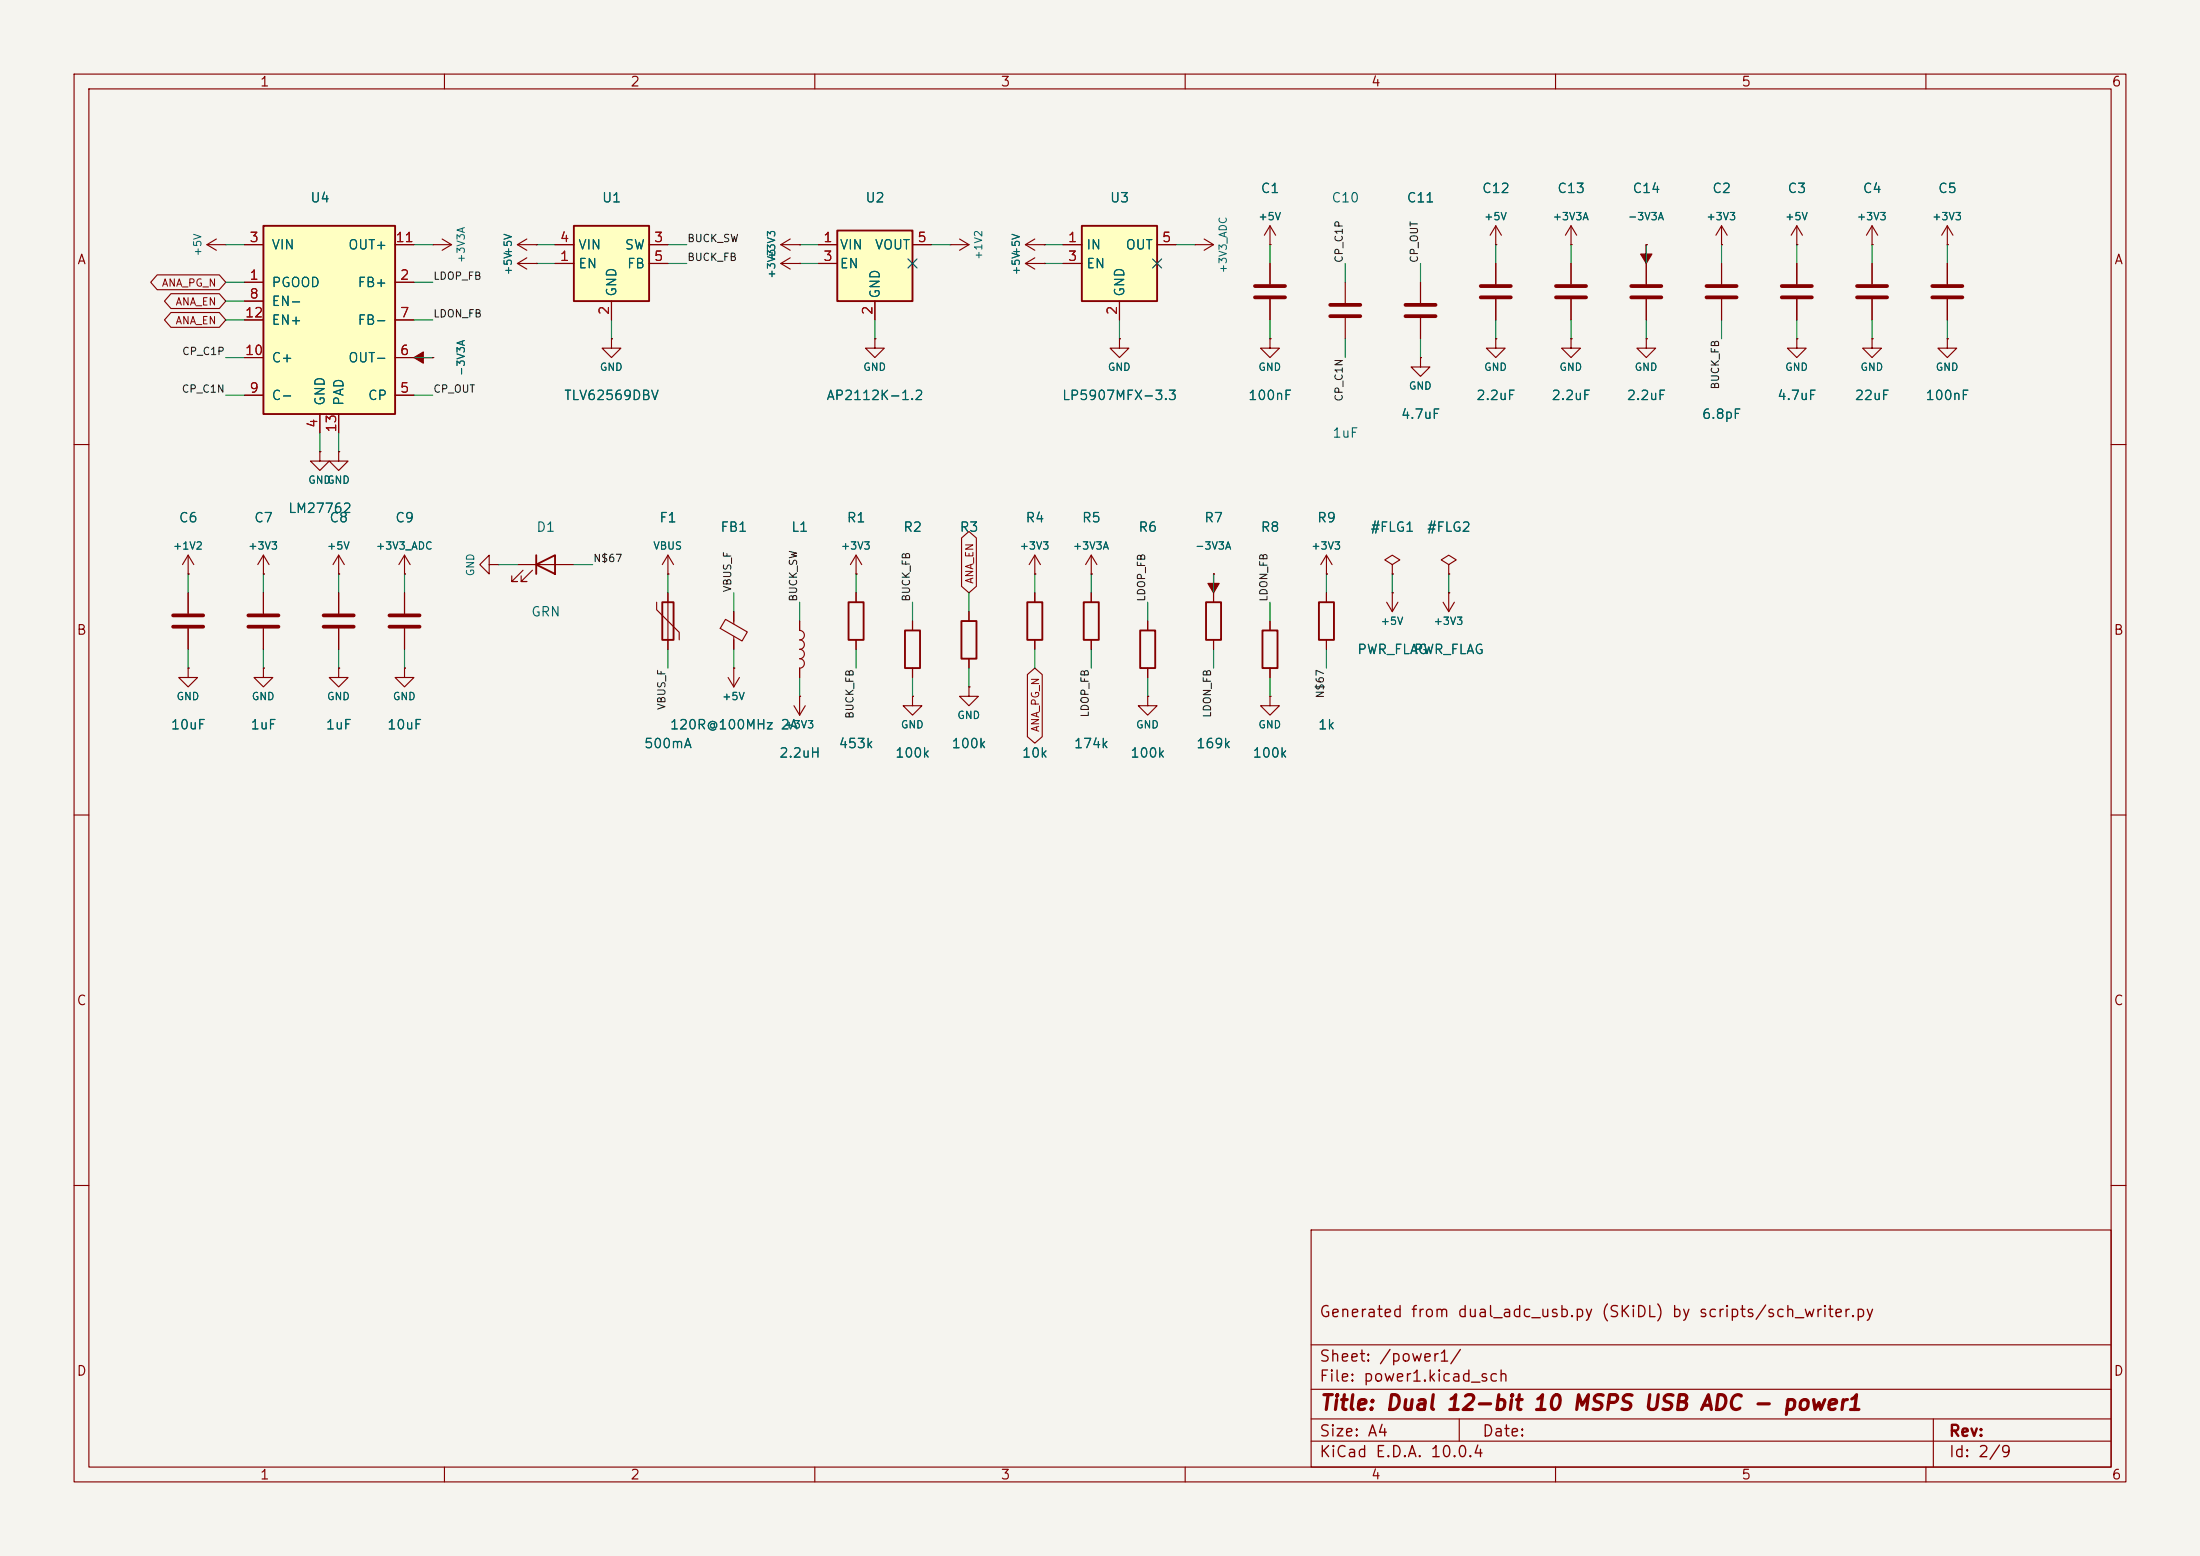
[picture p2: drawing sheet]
<svg xmlns="http://www.w3.org/2000/svg" width="297mm" height="210mm" viewBox="0 0 297 210" stroke-linecap="round" stroke-linejoin="round" font-family="sans-serif">
<path d="M0 0h297v210h-297z" fill="#f5f4ef" stroke="#f5f4ef" stroke-width=".14"/>
<g fill="none" stroke="#840000" stroke-width=".15">
<path d="M10 10h277v190h-277zM12 12h273v186h-273zM60 10v2M110 10v2M160 10v2M210 10v2M260 10v2M128.3 33h.1M128.3 33h2.5M129.5 32.3l1.3 .7M130.8 33l-1.3 .8M138.4 33h2.6"/>
<path d="M138.4 35.6l1.3 .7M138.4 35.6h2.6M138.4 33l1.3 .8M139.7 34.8l-1.3 .8M139.7 32.3l-1.3 .7M141 35.6h.1M141 33h.1M252.7 35.6v2.8M262.9 35.6v2.8M118.1 45.7v1.3h1.3l-1.3 1.3-1.3-1.3h1.3M118.1 45.7h.1M252.7 45.7v1.3h1.3l-1.3 1.3-1.2-1.3h1.2"/>
<path d="M252.7 45.7h.1M252.7 40.4v2.8M262.9 45.7v1.3h1.3l-1.3 1.3-1.3-1.3h1.3M262.9 45.7h.1M262.9 40.4v2.8M10 60h2M66 76.2v-1.3l-1.2 1.3 1.2 1.3v-1.3h1.3M67.3 76.2h.1M69.8 76.2h7.7M70.6 77l-1.5 1.5h.7h-.7v-.8M71.9 77l-1.5 1.5h.7h-.7v-.8M90.2 77.5h.1"/>
<path d="M90.2 74.9l-.8 1.3M90.2 74.9l.7 1.3M90.2 74.9v2.6M285 60h2M97.9 83.6l3 1.7-.7 1.2-3-1.7zM99.1 82.6v1.6M99.1 85.9v1.7M107.9 83.8v1.3a.64 .64 0 0 1 .7 .6 .64 .64 0 0 1-.7 .7 .64 .64 0 0 1 .7 .6 .64 .64 0 0 1-.7 .6M107.9 87.6a.64 .64 0 0 1 .7 .7 .64 .64 0 0 1-.7 .6 .64 .64 0 0 1 .7 .6 .64 .64 0 0 1-.7 .7v1.2M10 110h2M285 110h2M10 160h2"/>
<path d="M177 166h108v32h-108zM285 160h2M60 198v2M110 198v2M160 198v2M177 194.5h108M177 191.5h108M177 187.5h108M177 181.5h108M197 191.5v3M210 198v2M260 198v2"/>
<path d="M261 191.5v6.5"/>
</g>
<path d="M250.7 38.6h4.1M260.9 38.6h4M250.7 40.1h4.1M260.9 40.1h4" fill="none" stroke="#840000" stroke-width=".51"/>
<path d="M72.4 76.2l2.5-1.3v2.6zM72.4 74.9v2.6" fill="none" stroke="#840000" stroke-width=".25"/>
<path d="M146 30.5h10.2v10.1h-10.2z" fill="#ffffc2"/>
<path d="M146 30.5h10.2v10.1h-10.2zM89.4 81.3h1.5v5.1h-1.5z" fill="none" stroke="#840000" stroke-width=".25"/>
<path d="M143.5 33h2.5M143.5 35.6h2.5M156.2 33h2.5M151.1 40.6v2.6M88.6 81.3v1l3.1 3v1.1M90.2 80v7.6" fill="none" stroke="#840000" stroke-width=".15"/>
<path d="M113 31.1h10.2v9.5h-10.2z" fill="#ffffc2"/>
<path d="M113 31.1h10.2v9.5h-10.2zM114.6 81.3h2v5.1h-2zM122.2 85.1h2v5.1h-2zM129.8 83.8h2v5.1h-2z" fill="none" stroke="#840000" stroke-width=".25"/>
<g fill="none" stroke="#840000" stroke-width=".15">
<path d="M69.8 33h2.6M69.8 33l1.3 .8M71.1 32.3l-1.3 .7M72.4 33h.1M105.4 33h2.5M105.4 35.6h2.5M105.4 35.6l1.3 .7M105.4 33l1.3 .8M106.7 34.8l-1.3 .8M106.7 32.3l-1.3 .7M107.9 35.6h.1M107.9 33h.1"/>
<path d="M110.5 33h2.5M110.5 35.6h2.5M123.2 33h2.5M161.3 33h.1M161.3 33h2.5M162.6 32.3l1.2 .7M163.8 33l-1.2 .8M171.4 35.6v2.8M181.6 38.1v2.8M191.8 38.1v2.8M222.2 33h.1M222.2 35.6v2.8"/>
<path d="M232.4 33h.1M232.4 30.5v2.5M232.4 35.6v2.8M232.4 30.5l-.8 1.3M232.4 30.5l.8 1.3M242.6 33h.1M242.6 30.5l-.8 1.3M242.6 30.5l.7 1.3M242.6 30.5v2.5M242.6 35.6v2.8M252.7 33h.1M252.7 30.5l-.7 1.3"/>
<path d="M252.7 30.5l.8 1.3M252.7 30.5v2.5M82.5 45.7v1.3h1.3l-1.3 1.3-1.2-1.3h1.2M82.5 45.7h.1M118.1 40.6v2.6M171.4 40.4v2.8M181.6 42.9v2.8M191.8 48.3v1.2h1.2l-1.2 1.3-1.3-1.3h1.3M191.8 48.3h.1M191.8 42.9v2.8M222.2 40.4v2.8M232.4 40.4v2.8"/>
<path d="M242.6 45.7v1.3h1.2l-1.2 1.3-1.3-1.3h1.3M242.6 45.7h.1M242.6 40.4v2.8M115.6 80v1.3M115.6 86.4v1.2M123.2 94v1.3h1.3l-1.3 1.2-1.3-1.2h1.3M123.2 94h.1M123.2 83.8v1.3M123.2 90.2v1.2M130.8 92.7v1.3h1.3l-1.3 1.3-1.3-1.3h1.3M130.8 92.7h.1M130.8 82.6v1.2"/>
<path d="M130.8 88.9v1.3"/>
</g>
<path d="M169.4 38.6h4.1M220.2 38.6h4.1M230.4 38.6h4M240.5 38.6h4.1M169.4 40.1h4.1M179.6 41.1h4M179.6 42.7h4M189.7 41.1h4.1M189.7 42.7h4.1M220.2 40.1h4.1M230.4 40.1h4M240.5 40.1h4.1" fill="none" stroke="#840000" stroke-width=".51"/>
<path d="M222.2 33v1.3h.8l-.8 1.3-.7-1.3h.7z" fill="#840000" stroke="#840000" stroke-width=".15"/>
<path d="M77.5 30.5h10.1v10.1h-10.1z" fill="#ffffc2"/>
<path d="M77.5 30.5h10.1v10.1h-10.1zM138.7 81.3h2v5.1h-2zM146.3 81.3h2v5.1h-2zM153.9 85.1h2.1v5.1h-2.1z" fill="none" stroke="#840000" stroke-width=".25"/>
<g fill="none" stroke="#840000" stroke-width=".15">
<path d="M58.4 33h.1M58.4 33h2.6M59.7 32.3l1.3 .7M61 33l-1.3 .8M69.8 35.6h2.6M69.8 35.6l1.3 .7M71.1 34.8l-1.3 .8M72.4 35.6h.1M74.9 35.6h2.6M74.9 33h2.6M87.6 35.6h2.6M87.6 33h2.6"/>
<path d="M171.4 33h.1M171.4 30.5l-.7 1.3M171.4 30.5l.8 1.3M171.4 30.5v2.5M201.9 33h.1M201.9 30.5l-.7 1.3M201.9 30.5l.8 1.3M201.9 30.5v2.5M201.9 35.6v2.8M212.1 33h.1M212.1 30.5l-.8 1.3M212.1 30.5l.8 1.3"/>
<path d="M212.1 30.5v2.5M212.1 35.6v2.8M262.9 33h.1M262.9 30.5l-.8 1.3M262.9 30.5l.8 1.3M262.9 30.5v2.5M58.4 48.3h.1M82.5 40.6v2.6M151.1 45.7v1.3h1.3l-1.3 1.3-1.2-1.3h1.2M151.1 45.7h.1M171.4 45.7v1.3h1.3l-1.3 1.3-1.2-1.3h1.2M171.4 45.7h.1"/>
<path d="M201.9 45.7v1.3h1.3l-1.3 1.3-1.2-1.3h1.2M201.9 45.7h.1M201.9 40.4v2.8M212.1 45.7v1.3h1.3l-1.3 1.3-1.3-1.3h1.3M212.1 45.7h.1M212.1 40.4v2.8M222.2 45.7v1.3h1.3l-1.3 1.3-1.2-1.3h1.2M222.2 45.7h.1M25.4 77.5h.1M25.4 74.9l-.8 1.3M25.4 74.9l.8 1.3M25.4 74.9v2.6"/>
<path d="M35.6 77.5h.1M35.6 74.9l-.8 1.3M35.6 74.9l.7 1.3M35.6 74.9v2.6M43.2 61v1.2h1.2l-1.2 1.3-1.3-1.3h1.3M43.2 61h.1M139.7 77.5h.1M139.7 74.9l-.8 1.3M139.7 74.9l.8 1.3M139.7 74.9v2.6M147.3 77.5h.1M147.3 74.9l-.7 1.3"/>
<path d="M147.3 74.9l.8 1.3M147.3 74.9v2.6M25.4 90.2v1.2h1.3l-1.3 1.3-1.3-1.3h1.3M25.4 90.2h.1M35.6 80v2.8M35.6 84.8v2.8M139.7 80v1.3M139.7 86.4v1.2M147.3 80v1.3M147.3 86.4v1.2M154.9 83.8v1.3M154.9 90.2v1.2"/>
</g>
<path d="M199.9 38.6h4.1M210.1 38.6h4M199.9 40.1h4.1M210.1 40.1h4M33.5 83.1h4.1M33.5 84.6h4.1" fill="none" stroke="#840000" stroke-width=".51"/>
<path d="M55.9 48.3l1.2-.8v.8h1.3h-1.3v.7z" fill="#840000" stroke="#840000" stroke-width=".15"/>
<path d="M35.6 30.5h17.7v25.4h-17.7z" fill="#ffffc2"/>
<path d="M35.6 30.5h17.7v25.4h-17.7zM162.8 81.3h2v5.1h-2zM170.4 85.1h2.1v5.1h-2.1zM178.1 81.3h2v5.1h-2z" fill="none" stroke="#840000" stroke-width=".25"/>
<g fill="none" stroke="#840000" stroke-width=".15">
<path d="M21.2 37.1h8.4l.9 1-.9 1h-8.4l-.9-1zM23.1 39.6h6.5l.9 1-.9 1h-6.5l-.9-1zM27.9 33h2.6M27.9 33l1.3 .8M29.2 32.3l-1.3 .7M30.5 33h.1M33 38.1h2.6M33 33h2.6M53.3 38.1h2.6M53.3 33h2.6M72.4 35.6h.1M72.4 33h.1"/>
<path d="M74.9 33h2.6M74.9 35.6h2.6M87.6 33h2.6M87.6 35.6h2.6M107.9 33h.1M107.9 35.6h.1M110.5 33h2.5M110.5 35.6h2.5M123.2 33h2.5M141 35.6h.1M141 33h.1M143.5 33h2.5"/>
<path d="M143.5 35.6h2.5M156.2 33h2.5M171.4 33h.1M171.4 35.6v2.8M191.8 38.1v2.8M201.9 33h.1M201.9 35.6v2.8M212.1 33h.1M212.1 35.6v2.8M222.2 33h.1M222.2 35.6v2.8M232.4 33h.1"/>
<path d="M232.4 35.6v2.8M242.6 33h.1M242.6 35.6v2.8M252.7 33h.1M252.7 35.6v2.8M262.9 33h.1M262.9 35.6v2.8M23.1 42.2h6.5l.9 1-.9 1h-6.5l-.9-1zM33 53.3h2.6M33 48.3h2.6M33 43.2h2.6M33 40.6h2.6"/>
<path d="M43.2 55.9v2.5M45.7 55.9v2.5M53.3 53.3h2.6M53.3 48.3h2.6M53.3 43.2h2.6M58.4 48.3h.1M82.5 45.7h.1M82.5 40.6v2.6M118.1 45.7h.1M118.1 40.6v2.6M151.1 45.7h.1M151.1 40.6v2.6"/>
<path d="M171.4 45.7h.1M171.4 40.4v2.8M191.8 48.3h.1M191.8 42.9v2.8M201.9 45.7h.1M201.9 40.4v2.8M212.1 45.7h.1M212.1 40.4v2.8M222.2 45.7h.1M222.2 40.4v2.8M232.4 40.4v2.8M242.6 45.7h.1"/>
<path d="M242.6 40.4v2.8M252.7 45.7h.1M252.7 40.4v2.8M262.9 45.7h.1M262.9 40.4v2.8M25.4 77.5h.1M35.6 77.5h.1M43.2 61h.1M45.7 61v1.2h1.3l-1.3 1.3-1.3-1.3h1.3M45.7 61h.1M45.7 77.5h.1M45.7 74.9v2.6"/>
<path d="M45.7 74.9l-.7 1.3M45.7 74.9l.8 1.3M54.6 77.5h.1M54.6 74.9l-.8 1.3M54.6 74.9l.8 1.3M54.6 74.9v2.6M90.2 77.5h.1M115.6 77.5h.1M115.6 74.9l-.8 1.3M115.6 74.9l.7 1.3M115.6 74.9v2.6M129.8 72.6l1-.9 1 .9v6.5l-1 .9-1-.9z"/>
<path d="M139.7 77.5h.1M147.3 77.5h.1M163.8 77.5h.1M179.1 77.5h.1M179.1 74.9v2.6M179.1 74.9l-.8 1.3M179.1 74.9l.7 1.3M188 76.2l1-.6-1-.7-1.1 .7 1.1 .6v1.3M188 77.5h.1M195.6 76.2l1-.6-1-.7-1 .7 1 .6v1.3M195.6 77.5h.1M25.4 90.2h.1"/>
<path d="M25.4 80v2.8M25.4 84.8v2.8M35.6 90.2v1.2h1.2l-1.2 1.3-1.3-1.3h1.3M35.6 90.2h.1M35.6 80v2.8M35.6 84.8v2.8M45.7 90.2v1.2h1.3l-1.3 1.3-1.3-1.3h1.3M45.7 90.2h.1M45.7 80v2.8M45.7 84.8v2.8M54.6 90.2v1.2h1.3l-1.3 1.3-1.3-1.3h1.3M54.6 90.2h.1"/>
<path d="M54.6 80v2.8M54.6 84.8v2.8M90.2 80v1.3M90.2 86.4v1.2M98.3 91.4l.8 1.3M99.1 90.2h.1M99.1 82.6v1.2M99.1 86.4v1.2M99.1 90.2v2.5M99.8 91.4l-.7 1.3M107.2 95.3l.7 1.2M107.9 94h.1"/>
<path d="M107.9 83.8v1.3M107.9 90.2v1.2M107.9 94v2.5M108.7 95.3l-.8 1.2M115.6 80v1.3M115.6 86.4v1.2M123.2 94h.1M123.2 83.8v1.3M123.2 90.2v1.2M130.8 92.7h.1M130.8 82.6v1.2M130.8 88.9v1.3"/>
<path d="M138.7 91l1-.8 1 .8v8.4l-1 .9-1-.9zM139.7 80v1.3M139.7 86.4v1.2M147.3 80v1.3M147.3 86.4v1.2M154.9 94v1.3h1.3l-1.3 1.2-1.2-1.2h1.2M154.9 94h.1M154.9 83.8v1.3M154.9 90.2v1.2M163.8 80v1.3M163.8 86.4v1.2M171.4 94v1.3h1.3l-1.3 1.2-1.2-1.2h1.2"/>
<path d="M171.4 94h.1M171.4 83.8v1.3M171.4 90.2v1.2M179.1 80v1.3M179.1 86.4v1.2M187.2 81.3l.8 1.3M188 80h.1M188 80v2.6M188.7 81.3l-.7 1.3M194.8 81.3l.8 1.3M195.6 80h.1M195.6 80v2.6"/>
<path d="M196.3 81.3l-.7 1.3"/>
</g>
<path d="M163.8 77.5v1.2h.8l-.8 1.3-.7-1.3h.7z" fill="#840000" stroke="#840000" stroke-width=".15"/>
<path d="M23.4 83.1h4M23.4 84.6h4M43.7 83.1h4.1M43.7 84.6h4.1M52.6 83.1h4M52.6 84.6h4" fill="none" stroke="#840000" stroke-width=".51"/>
<g fill="none" stroke="#009600" stroke-width=".15">
<path d="M30.5 38.1h2.5M30.5 33h2.5M55.9 38.1h2.5M55.9 33h2.5M72.4 35.6h2.5M72.4 33h2.5M90.2 35.6h2.5M90.2 33h2.5M107.9 35.6h2.6M107.9 33h2.6M125.7 33h2.6M141 35.6h2.5"/>
<path d="M141 33h2.5M158.7 33h2.6M171.4 33v2.6M181.6 35.6v2.5M191.8 35.6v2.5M201.9 33v2.6M212.1 33v2.6M222.2 33v2.6M232.4 33v2.6M242.6 33v2.6M252.7 33v2.6M262.9 33v2.6"/>
<path d="M30.5 43.2h2.5M30.5 40.6h2.5M30.5 53.3h2.5M30.5 48.3h2.5M43.2 58.4v2.6M45.7 58.4v2.6M55.9 43.2h2.5M55.9 53.3h2.5M55.9 48.3h2.5M82.5 43.2v2.5M118.1 43.2v2.5M151.1 43.2v2.5"/>
<path d="M171.4 43.2v2.5M181.6 45.7v2.6M191.8 45.7v2.6M201.9 43.2v2.5M212.1 43.2v2.5M222.2 43.2v2.5M232.4 43.2v2.5M242.6 43.2v2.5M252.7 43.2v2.5M262.9 43.2v2.5M25.4 77.5v2.5M35.6 77.5v2.5"/>
<path d="M45.7 77.5v2.5M54.6 77.5v2.5M67.3 76.2h2.5M77.5 76.2h2.5M90.2 77.5v2.5M115.6 77.5v2.5M139.7 77.5v2.5M147.3 77.5v2.5M163.8 77.5v2.5M179.1 77.5v2.5M188 77.5v2.5M195.6 77.5v2.5"/>
<path d="M25.4 87.6v2.6M35.6 87.6v2.6M45.7 87.6v2.6M54.6 87.6v2.6M90.2 87.6v2.6M99.1 80v2.6M99.1 87.6v2.6M107.9 81.3v2.5M107.9 91.4v2.6M115.6 87.6v2.6M123.2 81.3v2.5M123.2 91.4v2.6"/>
<path d="M130.8 80v2.6M130.8 90.2v2.5M139.7 87.6v2.6M147.3 87.6v2.6M154.9 81.3v2.5M154.9 91.4v2.6M163.8 87.6v2.6M171.4 81.3v2.5M171.4 91.4v2.6M179.1 87.6v2.6"/>
</g>
<path d="M122.6 35l1.2 1.2M123.8 35l-1.2 1.2M155.6 35l1.2 1.2M156.8 35l-1.2 1.2" fill="none" stroke="#000084" stroke-width=".15"/>
<text font-size="2" fill="#840000" x="178" y="190.8">Title: Dual 12-bit 10 MSPS USB ADC - power1</text>
<g font-size="1.5" fill="#840000">
<text x="178" y="178.2">Generated from dual_adc_usb.py (SKiDL) by scripts/sch_writer.py</text>
<text x="178" y="184.2">Sheet: /power1/</text>
<text x="178" y="186.9">File: power1.kicad_sch</text>
<text x="178" y="197.1">KiCad E.D.A. 10.0.4</text>
<text x="178" y="194.3">Size: A4</text>
<text x="200" y="194.3">Date:</text>
<text x="263" y="194.3">Rev:</text>
<text x="263" y="197.1">Id: 2/9</text>
</g>
<g font-size="1.3" fill="#840000">
<text x="35" y="12">1</text>
<text x="85" y="12">2</text>
<text x="135" y="12">3</text>
<text x="185" y="12">4</text>
<text x="235" y="12">5</text>
<text x="285" y="12">6</text>
<text x="10.3" y="36">A</text>
<text x="285.3" y="36">A</text>
<text x="10.3" y="86">B</text>
<text x="285.3" y="86">B</text>
<text x="10.3" y="136">C</text>
<text x="285.3" y="136">C</text>
<text x="10.3" y="186">D</text>
<text x="285.3" y="186">D</text>
<text x="35" y="200">1</text>
<text x="85" y="200">2</text>
<text x="135" y="200">3</text>
<text x="185" y="200">4</text>
<text x="235" y="200">5</text>
<text x="285" y="200">6</text>
</g>
<g font-size="1.3" fill="#006464">
<text x="41.8" y="27.6">U4</text>
<text x="81.2" y="27.6">U1</text>
<text x="116.7" y="27.6">U2</text>
<text x="149.8" y="27.6">U3</text>
<text x="170.1" y="26.4">C1</text>
<text x="179.7" y="27.6">C10</text>
<text x="189.8" y="27.6">C11</text>
<text x="200" y="26.4">C12</text>
<text x="210.1" y="26.4">C13</text>
<text x="220.3" y="26.4">C14</text>
<text x="231.1" y="26.4">C2</text>
<text x="241.2" y="26.4">C3</text>
<text x="251.4" y="26.4">C4</text>
<text x="261.5" y="26.4">C5</text>
<text x="36.6" y="34">VIN</text>
<text x="46.9" y="34">OUT+</text>
<text x="78" y="34">VIN</text>
<text x="84.3" y="34">SW</text>
<text x="113.3" y="34">VIN</text>
<text x="118" y="34">VOUT</text>
<text x="146.6" y="34">IN</text>
<text x="151.9" y="34">OUT</text>
<text x="36.6" y="39.1">PGOOD</text>
<text x="36.6" y="41.6">EN-</text>
<text x="48.2" y="39.1">FB+</text>
<text x="78" y="36.5">EN</text>
<text x="83.5" y="40.1" transform="rotate(-90 83.5 40.1)">GND</text>
<text x="84.6" y="36.5">FB</text>
<text x="113.3" y="36.5">EN</text>
<text x="119.1" y="40.4" transform="rotate(-90 119.1 40.4)">GND</text>
<text x="146.6" y="36.5">EN</text>
<text x="152.1" y="40.1" transform="rotate(-90 152.1 40.1)">GND</text>
<text x="36.6" y="44.2">EN+</text>
<text x="48.2" y="44.2">FB-</text>
<text x="36.6" y="49.2">C+</text>
<text x="46.9" y="49.2">OUT-</text>
<text x="36.6" y="54.3">C-</text>
<text x="44.2" y="54.9" transform="rotate(-90 44.2 54.9)">GND</text>
<text x="46.7" y="54.9" transform="rotate(-90 46.7 54.9)">PAD</text>
<text x="49.6" y="54.3">CP</text>
<text x="76.1" y="54.3">TLV62569DBV</text>
<text x="111.5" y="54.3">AP2112K-1.2</text>
<text x="143.3" y="54.3">LP5907MFX-3.3</text>
<text x="168.4" y="54.3">100nF</text>
<text x="179.8" y="59.4">1uF</text>
<text x="189" y="56.9">4.7uF</text>
<text x="199.2" y="54.3">2.2uF</text>
<text x="209.4" y="54.3">2.2uF</text>
<text x="219.5" y="54.3">2.2uF</text>
<text x="229.7" y="56.9">6.8pF</text>
<text x="239.8" y="54.3">4.7uF</text>
<text x="250.3" y="54.3">22uF</text>
<text x="259.9" y="54.3">100nF</text>
<text x="24.1" y="70.8">C6</text>
<text x="34.2" y="70.8">C7</text>
<text x="38.8" y="69.6">LM27762</text>
<text x="44.4" y="70.8">C8</text>
<text x="53.3" y="70.8">C9</text>
<text x="88.9" y="70.8">F1</text>
<text x="114.2" y="70.8">R1</text>
<text x="138.4" y="70.8">R4</text>
<text x="146" y="70.8">R5</text>
<text x="162.5" y="70.8">R7</text>
<text x="177.7" y="70.8">R9</text>
<text x="72.3" y="72.1">D1</text>
<text x="97.2" y="72.1">FB1</text>
<text x="106.7" y="72.1">L1</text>
<text x="121.8" y="72.1">R2</text>
<text x="129.5" y="72.1">R3</text>
<text x="153.6" y="72.1">R6</text>
<text x="170.1" y="72.1">R8</text>
<text x="184.9" y="72.1">#FLG1</text>
<text x="192.5" y="72.1">#FLG2</text>
<text x="71.6" y="83.5">GRN</text>
<text x="183.1" y="88.6">PWR_FLAG</text>
<text x="190.8" y="88.6">PWR_FLAG</text>
<text x="23" y="98.8">10uF</text>
<text x="33.7" y="98.8">1uF</text>
<text x="43.9" y="98.8">1uF</text>
<text x="52.2" y="98.8">10uF</text>
<text x="86.9" y="101.3">500mA</text>
<text x="90.3" y="98.8">120R@100MHz 2A</text>
<text x="113.1" y="101.3">453k</text>
<text x="128.4" y="101.3">100k</text>
<text x="144.9" y="101.3">174k</text>
<text x="161.4" y="101.3">169k</text>
<text x="177.8" y="98.8">1k</text>
<text x="105.1" y="102.6">2.2uH</text>
<text x="120.8" y="102.6">100k</text>
<text x="137.9" y="102.6">10k</text>
<text x="152.5" y="102.6">100k</text>
<text x="169" y="102.6">100k</text>
</g>
<g font-size="1.3" fill="#a90000">
<text x="33.6" y="33">3</text>
<text x="53.3" y="33">11</text>
<text x="75.5" y="35.5">1</text>
<text x="75.5" y="33">4</text>
<text x="88.2" y="33">3</text>
<text x="88.2" y="35.5">5</text>
<text x="111.1" y="33">1</text>
<text x="111.1" y="35.5">3</text>
<text x="123.8" y="33">5</text>
<text x="144.1" y="33">1</text>
<text x="144.1" y="35.5">3</text>
<text x="156.8" y="33">5</text>
<text x="33.6" y="38.1">1</text>
<text x="33.6" y="40.6">8</text>
<text x="53.9" y="38.1">2</text>
<text x="33" y="43.2">12</text>
<text x="53.9" y="43.2">7</text>
<text x="82.5" y="42.6" transform="rotate(-90 82.5 42.6)">2</text>
<text x="118.1" y="42.6" transform="rotate(-90 118.1 42.6)">2</text>
<text x="151.1" y="42.6" transform="rotate(-90 151.1 42.6)">2</text>
<text x="33" y="48.2">10</text>
<text x="33.6" y="53.3">9</text>
<text x="53.9" y="53.3">5</text>
<text x="53.9" y="48.2">6</text>
<text x="43.2" y="57.9" transform="rotate(-90 43.2 57.9)">4</text>
<text x="45.7" y="58.5" transform="rotate(-90 45.7 58.5)">13</text>
</g>
<g font-size="1" fill="#006464">
<text x="169.8" y="30">+5V</text>
<text x="200.3" y="30">+5V</text>
<text x="209.5" y="30">+3V3A</text>
<text x="219.7" y="30">-3V3A</text>
<text x="230.3" y="30">+3V3</text>
<text x="240.9" y="30">+5V</text>
<text x="250.6" y="30">+3V3</text>
<text x="260.8" y="30">+3V3</text>
<text x="27.4" y="34.7" transform="rotate(-90 27.4 34.7)">+5V</text>
<text x="63" y="35.6" transform="rotate(-90 63 35.6)">+3V3A</text>
<text x="69.3" y="34.7" transform="rotate(-90 69.3 34.7)">+5V</text>
<text x="104.9" y="35.1" transform="rotate(-90 104.9 35.1)">+3V3</text>
<text x="132.8" y="35.1" transform="rotate(-90 132.8 35.1)">+1V2</text>
<text x="69.3" y="37.2" transform="rotate(-90 69.3 37.2)">+5V</text>
<text x="104.9" y="37.7" transform="rotate(-90 104.9 37.7)">+3V3</text>
<text x="137.9" y="37.2" transform="rotate(-90 137.9 37.2)">+5V</text>
<text x="165.9" y="37" transform="rotate(-90 165.9 37)">+3V3_ADC</text>
<text x="63" y="50.8" transform="rotate(-90 63 50.8)">-3V3A</text>
<text x="80.9" y="50.3">GND</text>
<text x="116.5" y="50.3">GND</text>
<text x="149.5" y="50.3">GND</text>
<text x="169.8" y="50.3">GND</text>
<text x="190.1" y="52.8">GND</text>
<text x="200.3" y="50.3">GND</text>
<text x="210.4" y="50.3">GND</text>
<text x="220.6" y="50.3">GND</text>
<text x="240.9" y="50.3">GND</text>
<text x="251.1" y="50.3">GND</text>
<text x="261.2" y="50.3">GND</text>
<text x="41.5" y="65.5">GND</text>
<text x="44.1" y="65.5">GND</text>
<text x="23.3" y="74.4">+1V2</text>
<text x="33.4" y="74.4">+3V3</text>
<text x="44.1" y="74.4">+5V</text>
<text x="50.7" y="74.4">+3V3_ADC</text>
<text x="64.3" y="77.9" transform="rotate(-90 64.3 77.9)">GND</text>
<text x="88.1" y="74.4">VBUS</text>
<text x="113.4" y="74.4">+3V3</text>
<text x="137.6" y="74.4">+3V3</text>
<text x="144.8" y="74.4">+3V3A</text>
<text x="161.3" y="74.4">-3V3A</text>
<text x="176.9" y="74.4">+3V3</text>
<text x="186.3" y="84.6">+5V</text>
<text x="193.5" y="84.6">+3V3</text>
<text x="23.7" y="94.7">GND</text>
<text x="33.9" y="94.7">GND</text>
<text x="44.1" y="94.7">GND</text>
<text x="53" y="94.7">GND</text>
<text x="97.4" y="94.7">+5V</text>
<text x="105.8" y="98.6">+3V3</text>
<text x="121.5" y="98.6">GND</text>
<text x="129.2" y="97.3">GND</text>
<text x="153.3" y="98.6">GND</text>
<text x="169.8" y="98.6">GND</text>
</g>
<g font-size="1" fill="#0f0f0f">
<text x="92.7" y="35.5">BUCK_FB</text>
<text x="92.7" y="32.9">BUCK_SW</text>
<text x="181.5" y="35.6" transform="rotate(-90 181.5 35.6)">CP_C1P</text>
<text x="191.7" y="35.6" transform="rotate(-90 191.7 35.6)">CP_OUT</text>
<text x="58.4" y="38">LDOP_FB</text>
<text x="58.4" y="43.1">LDON_FB</text>
<text x="24.5" y="53.2">CP_C1N</text>
<text x="24.5" y="48.2">CP_C1P</text>
<text x="58.4" y="53.2">CP_OUT</text>
<text x="232.3" y="52.6" transform="rotate(-90 232.3 52.6)">BUCK_FB</text>
<text x="181.5" y="54.3" transform="rotate(-90 181.5 54.3)">CP_C1N</text>
<text x="80" y="76.1">N$67</text>
<text x="99" y="80" transform="rotate(-90 99 80)">VBUS_F</text>
<text x="107.9" y="81.3" transform="rotate(-90 107.9 81.3)">BUCK_SW</text>
<text x="123.1" y="81.3" transform="rotate(-90 123.1 81.3)">BUCK_FB</text>
<text x="154.8" y="81.3" transform="rotate(-90 154.8 81.3)">LDOP_FB</text>
<text x="171.4" y="81.3" transform="rotate(-90 171.4 81.3)">LDON_FB</text>
<text x="90.1" y="95.9" transform="rotate(-90 90.1 95.9)">VBUS_F</text>
<text x="179" y="94.3" transform="rotate(-90 179 94.3)">N$67</text>
<text x="115.5" y="97.1" transform="rotate(-90 115.5 97.1)">BUCK_FB</text>
<text x="147.2" y="96.9" transform="rotate(-90 147.2 96.9)">LDOP_FB</text>
<text x="163.7" y="97" transform="rotate(-90 163.7 97)">LDON_FB</text>
</g>
<g font-size="1" fill="#840000">
<text x="21.8" y="38.9">ANA_PG_N</text>
<text x="23.6" y="41.5">ANA_EN</text>
<text x="23.6" y="44">ANA_EN</text>
<text x="131.6" y="78.9" transform="rotate(-90 131.6 78.9)">ANA_EN</text>
<text x="140.5" y="98.9" transform="rotate(-90 140.5 98.9)">ANA_PG_N</text>
</g>
</svg>
